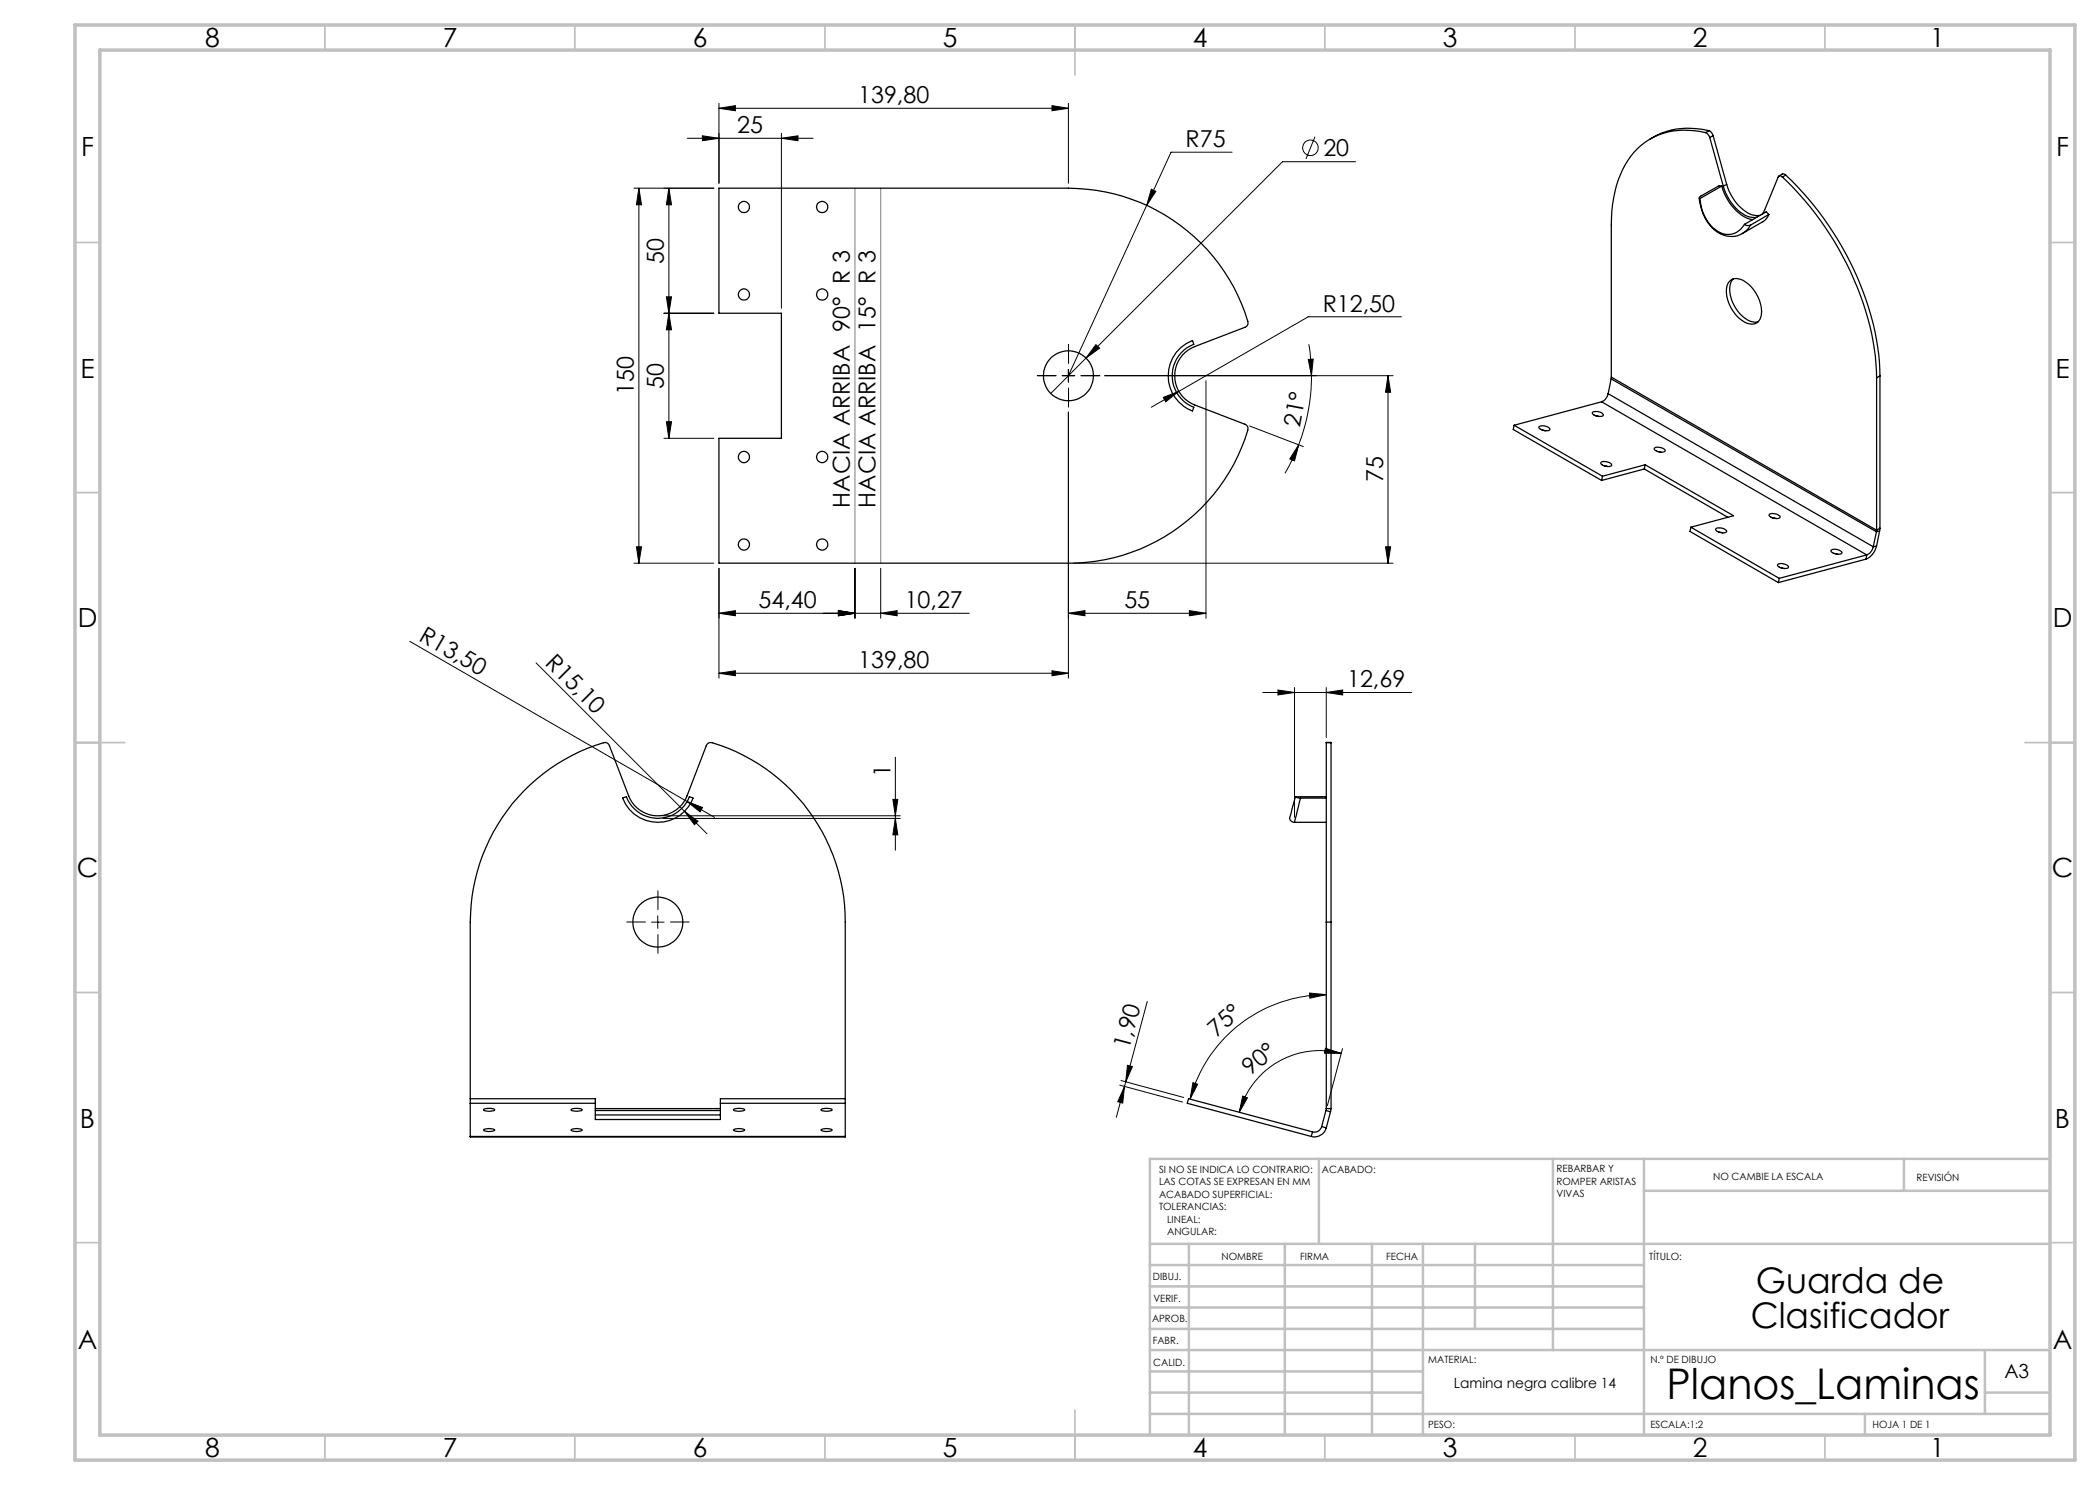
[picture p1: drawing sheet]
<svg xmlns="http://www.w3.org/2000/svg" width="420mm" height="297mm" viewBox="0 0 420 297" stroke-linecap="round" stroke-linejoin="round" font-family="sans-serif">
<g fill="none" stroke="#000" stroke-width=".2">
<path d="M126.8 37.6h16M127.8 37.6l.5 3.4h-1zM127.8 37.6v75M133.8 37.6l.5 3.4h-1zM133.8 37.6v50.1M137.4 27.7h25.2M140.5 27.2l3.3 .5-3.3 .4zM143.8 21.7l3.3-.6v1.1zM143.8 20.7v16M143.8 21.7h69.9M156.3 27.7l3.3-.5v.9zM156.3 26.7v35"/>
<path d="M210.4 21.1l3.3 .6-3.3 .5zM213.7 20.7v16M230.3 37.8l.9 .5-1.9 2.8zM246.4 30.4h-12.2l-4.9 10.7M263 27.3l-1.8 4.5M271.1 32.3h-14.6l-39.3 39.3M133.3 59.4h1l-.5 3.2zM229.3 41.1l-15.6 34M132.8 62.6h10M133.8 62.6l.5 3.4h-1zM212.4 75.1h2.5M213.7 73.9v2.5"/>
<path d="M217.2 71.6l-7.1 7.1M219.2 68.9l.7 .7-2.7 2zM220.9 75.1h57.7M232.7 79.5l3.1-1.2-2.6 2.1zM235.8 78.3l-5.5 3.2M241.2 76.2v47.4M261.7 71.9l.9-.1-.3 3.3zM261.8 68.9l.4 3.9 .1 2.3M262.3 75.1a38.3 38.3 0 0 1-2.5 13.8M277.6 75.1l.5 3.4h-1zM277.6 75.1v37.5M280.3 63.4h-18.6l-25.9 14.9"/>
<path d="M132.8 87.7h10M133.3 84.3h1l-.5 3.4zM213.7 82.4v53.2M249.9 85.2l10.8 4.1M259.8 88.9l-.9 3.3-.9-.4zM259.8 88.9l-1 2.3-1.8 3.4M126.8 112.6h16M127.3 109.4h1l-.5 3.2zM143.8 113.7v21.9M171 113.7v9.9M176.1 113.7v9.9M214.7 112.6h63.9"/>
<path d="M277.1 109.4h1l-.5 3.2zM82 128.3l60.9 35.2M107.2 132.6l29.7 29.7M143.8 134.7l3.3-.5v.9zM143.8 134.7h69.9M143.8 122.7l3.3-.6v1.1zM143.8 122.7h50.1M167.7 122.1l3.3 .6-3.3 .5zM176.1 122.7l3.3-.6v1.1zM210.4 134.2l3.3 .5-3.3 .4zM213.7 122.7l3.3-.6v1.1zM213.7 122.7h27.5"/>
<path d="M237.9 122.1l3.3 .6-3.3 .5zM252.6 138.5h29.7M255.6 138l3.3 .5-3.3 .5zM258.9 137.5v26M265.3 138.5l3.2-.5v1zM265.3 137.5v10M178.6 159.9h1l-.5 3.3zM179.1 151.4v18.6M132.6 163.2h47.5M132.6 163.7h47.5M136.9 162.3l2.7 1.9-.7 .8zM136.9 162.3l4.5 4.5"/>
<path d="M137.4 160.3l3.1 1.2-.5 .9zM179.1 163.7l.5 3.3h-1zM130.3 184.4h2.5M131.6 183.2v2.5M261.9 198.6l3.4 .3-3.3 .7zM265.3 198.9a28.2 28.2 0 0 0-27.3 20.9M223.9 217l12.6 3.4M224.2 216.1l12.5 3.4M224.9 217.3l-.4 3.3-.9-.3zM224.9 217.3l-1.6 6.1M225.5 213.1l1 .2-1.4 3.1zM229.4 200.3l-4.5 17"/>
<path d="M238.6 216.5l.9 .3-1.5 3zM248.5 219.2l1 .4-1.6 2.9zM265.1 209.7l3.2 1-3.4-.1zM268.3 210.7a16.7 16.7 0 0 0-20.4 11.8M268.5 209.7l-3 11.5"/>
<circle cx="262.1" cy="29.6" r="1.55"/>
</g>
<path d="M211.2 75.1h-3.7M213.7 72.6v-3.7M213.7 77.6v3.8M216.2 75.1h3.8M129.1 184.4h-3.8M131.6 181.9v-3.7M131.6 186.9v3.8M134.1 184.4h3.7" fill="none" stroke="#000" stroke-width=".2" stroke-dasharray="15.2 1.3 1.3 1.3"/>
<path d="M171 37.6v75M176.1 37.6v75" fill="none" stroke="#808080" stroke-width=".2"/>
<g fill="none" stroke="#c0c0c0" stroke-width=".35">
<path d="M65 5v5M115 5v5M165 5v5M215 5v10M265 5v5M315 5v5M365 5v5M15 48.5h5M410 48.5h5M15 98.5h5M410 98.5h5M15 148.5h10"/>
<path d="M405 148.5h10M15 198.5h5M410 198.5h5M15 248.5h5M410 248.5h5M65 287v5M115 287v5M165 287v5M215 282v10M265 287v5M315 287v5M365 287v5"/>
</g>
<g fill="none" stroke="#c0c0c0" stroke-width=".5">
<path d="M263.8 231.8v17M310.6 231.8v38.2M328.8 231.8v55.2M328.8 238.2h81.2M380.8 231.8v6.4M410 231.8h-180v55.2M230 248.8h180M230 257.3h98.8M230 253h98.8M237.8 248.8v38.2M257 248.8v38.2M274.4 248.8v38.2"/>
<path d="M284.6 248.8v38.2M295 248.8v17M230 265.8h98.8M230 261.5h98.8M230 278.5h54.6M230 274.3h54.6M230 270h180M397 278.5h13M397 270v12.8M230 282.8h180M373 282.8v4.2"/>
</g>
<path d="M15 5h400v287h-400zM20 10h390v277h-390z" fill="none" stroke="#c0c0c0" stroke-width=".7"/>
<g fill="#000">
<path d="M136.9 162.3l2.7 1.9-.7 .8zM137.4 160.3l3.1 1.2-.5 .9z"/>
<path d="M127.8 37.6l.5 3.4h-1zM127.3 109.4h1l-.5 3.2zM277.6 75.1l.5 3.4h-1zM277.1 109.4h1l-.5 3.2z"/>
<path d="M143.8 21.7l3.3-.6v1.1zM210.4 21.1l3.3 .6-3.3 .5zM213.7 122.7l3.3-.6v1.1zM237.9 122.1l3.3 .6-3.3 .5z"/>
<path d="M133.3 84.3h1l-.5 3.4zM133.8 62.6l.5 3.4h-1zM133.3 59.4h1l-.5 3.2zM133.8 37.6l.5 3.4h-1z"/>
<path d="M259.8 88.9l-.9 3.3-.9-.4zM261.7 71.9l.9-.1-.3 3.3z"/>
<path d="M143.8 134.7l3.3-.5v.9zM210.4 134.2l3.3 .5-3.3 .4z"/>
<path d="M167.7 122.1l3.3 .6-3.3 .5zM143.8 122.7l3.3-.6v1.1zM176.1 122.7l3.3-.6v1.1zM167.7 122.1l3.3 .6-3.3 .5zM156.3 27.7l3.3-.5v.9zM140.5 27.2l3.3 .5-3.3 .4z"/>
<path d="M255.6 138l3.3 .5-3.3 .5zM265.3 138.5l3.2-.5v1zM219.2 68.9l-2 2.7 2.7-2zM232.7 79.5l.5 .9 2.6-2.1zM230.3 37.8l-1 3.3 1.9-2.8z"/>
<path d="M178.6 159.9h1l-.5 3.3zM179.1 163.7l.5 3.3h-1z"/>
<path d="M261.9 198.6l3.4 .3-3.3 .7zM238.6 216.5l.9 .3-1.5 3z"/>
<path d="M224.9 217.3l-.4 3.3-.9-.3zM225.5 213.1l1 .2-1.4 3.1z"/>
<path d="M265.1 209.7l3.2 1-3.4-.1zM248.5 219.2l1 .4-1.6 2.9z"/>
</g>
<g fill="none" stroke="#000" stroke-width=".25">
<path d="M143.8 37.6h69.9a37.4 37.4 0 0 1 35.9 27l-.1 .4-.4 .4-10.2 3.9a6.3 6.3 0 0 0-4 5.9 6.3 6.3 0 0 0 4 5.8l10.1 3.8a.93 .93 0 0 1 .6 1.2 37.5 37.5 0 0 1-35.9 26.6h-69.9v-24.9h12.5v-25.1h-12.5zM339.8 39.6a8.5 8.5 0 0 0 4.9 7.4l1.1 .3a4 4 0 0 0 2.7-.6M340 39.7a7.9 7.9 0 0 0 4.7 7.1 3.7 3.7 0 0 0 4.2-1.9M341.1 26.5a14.3 14.3 0 0 0-12.9 2.6 18.2 18.2 0 0 0-5.7 11.8l-.2 4.1v30.4M341.1 26.5l.4 .2 .4 .8M341.8 26.1l.4 .2 .4 .8M341.8 26.1a14.7 14.7 0 0 0-11.8 1.7M341.8 26.1l-.7 .4M341.9 27.5l2.8 9.7M342.6 27.1l-.7 .4M342.6 27.1l2.7 9.8M344.3 37.2a9.7 9.7 0 0 0 5.5 6.6l.7 .2"/>
<path d="M344.3 37.2l-.5-.1-3.7 2.1-.2 .3 .1 .2M344.3 37.2l-4.3 2.5M344.7 37.2a9.3 9.3 0 0 0 4.8 6.1l1 .2h.9M345.3 36.9a9.3 9.3 0 0 0 4.9 6l1 .2h.8M345.3 36.9l-.6 .3M356.5 35.4a.48 .48 0 0 0-.9 0l-2.7 6.6-.5 .9M356.5 35.4a61.8 61.8 0 0 1 18.4 34.4l.4 5.8M357.2 35a61.1 61.1 0 0 1 18.5 35.9l.3 4.3M357.2 35l-.6-.2-.8 .4M357.2 35l-.7 .4M345.9 56.2a2.31 2.31 0 0 1 3.1 .1 7.4 7.4 0 0 1 3.2 6.9 1.91 1.91 0 0 1-2.7 1.5 7.3 7.3 0 0 1-4.1-7.4zM346.6 55.8a4.2 4.2 0 0 0-.2 4.3 6.3 6.3 0 0 0 4.6 4.3h.6"/>
<path d="M348.9 44.9a1.18 1.18 0 0 0 1.2 .1M350.1 45l-.9 1.2-.7 .5M353.8 42.9a2.83 2.83 0 0 1-1.2 1.4l-4.1 2.4M353.8 42.9l-.6-.5-4.3 2.5M353.8 42.9l-3.7 2.1M236.2 69.5l1-.8 1.3-.6 .3 .8a6.8 6.8 0 0 0-4.4 6.3 6.8 6.8 0 0 0 4.4 6.3l-.3 .7a7.5 7.5 0 0 1-2.3-12.7zM321.6 78.7a2.24 2.24 0 0 1-1.3 1.7M321.6 78.7l53.1 30.7M322.2 75.8l53.1 30.6M322.2 75.8l-.6 2.9M322.3 75.4l-.1 .4M322.3 75.4l53 30.6"/>
<path d="M375.3 75.6v30.4M376 75.2l-.7 .4M376 75.2v30.5M302.8 85.1l17.7 10.1M302.8 85.1l-.2 .8 17.7 10.2M307.8 85.3a1.7 1.7 0 0 1 2.2 .6 1.66 1.66 0 0 1-2.2-.4zM308.4 86l.7 .1M318.5 82.5a1.7 1.7 0 0 1 2.2 .5 1.62 1.62 0 0 1-2.2-.4zM319.1 83.1l.7 .2M320.2 92.5a1.65 1.65 0 0 1 2.1 .6 1.68 1.68 0 0 1-2.2-.5zM320.3 80.4l-17.5 4.7M320.3 80.4l53 30.6"/>
<path d="M320.5 95.2l-.2 .9M320.8 93.2l.7 .1M328.9 93.8l16.7 9.7M328.9 93.8l-8.6 2.3M329 93l17.7 10.1-8.5 2.3M329 93l-8.5 2.2M329 93l-.1 .8M330.9 89.6a1.84 1.84 0 0 1 2.1 .5v.1a1.68 1.68 0 0 1-2.2-.5zM331.5 90.3l.7 .1M338.2 105.4l-.2 .9 17.7 10.2M338.2 105.4l17.6 10.3M343.3 105.7a1.66 1.66 0 0 1 2 .6 1.72 1.72 0 0 1-2.2-.4z"/>
<path d="M343.8 106.4l.7 .2M354 102.8a2.06 2.06 0 0 1 2 .5v.2a1.72 1.72 0 0 1-2.2-.5zM354.5 103.6l.7 .1M355.5 112.9a1.99 1.99 0 0 1 2.2 .4v.2a1.68 1.68 0 0 1-2.2-.5zM355.8 115.7l-.1 .8M356.2 113.6l.7 .1M366.2 110a1.65 1.65 0 0 1 2.2 .6 1.62 1.62 0 0 1-2.2-.4zM366.9 110.7l.7 .1M373.2 111.8l-17.5 4.7M373.3 111l-17.5 4.7M373.3 111l-.1 .8M374.7 109.4a2.24 2.24 0 0 1-1.4 1.6"/>
<path d="M375.3 106.4l-.6 3M375.3 106v.4M375.3 109.2a3.8 3.8 0 0 1-2.1 2.6M375.3 109.2l-.6 .2M375.9 106.2l-.6 .2M375.9 106.2l-.6 3M376 105.7l-.1 .5M376 105.7l-.7 .3M104.8 158.2a36.5 36.5 0 0 1 16.2-9.7l.4 .1 .4 .4 3.9 10.2a6.3 6.3 0 0 0 5.9 4 6.3 6.3 0 0 0 5.8-4l3.9-10a.93 .93 0 0 1 1.2-.6 37.5 37.5 0 0 1 26.6 35.8v43h-75v-43a37.5 37.5 0 0 1 10.7-26.2zM124.5 159.6l.8-.3a6.7 6.7 0 0 0 6.3 4.4 6.7 6.7 0 0 0 6.3-4.4l.7 .3a7.5 7.5 0 0 1-7 4.9 7.5 7.5 0 0 1-7.1-4.9zM259.1 159.3l-1.2 4.4M259.1 159.3l1 .3"/>
<path d="M259.1 159.3h6.2M260.1 159.6l-1.2 4.9M260.1 159.6h5.2M265.3 148.6v35.8M265.3 148.6h.9M266.2 148.6v35.8M257.9 163.7a.97 .97 0 0 0 1 .8M258.9 164.5h6.4M265.3 184.4h.9M265.3 184.4v37.3M266.2 184.4v37.3M94.1 219.7h25v4.2h25v-4.2h25"/>
<path d="M94.1 227.3h75M94.1 220.7h25M96.7 221.9a2.63 2.63 0 0 1 2.3 .1 2.37 2.37 0 0 1-2.3 0zM96.7 226a2.34 2.34 0 0 1 2.3 0 2.03 2.03 0 0 1-2.3 0zM114.2 221.9a2.63 2.63 0 0 1 2.3 .1 2.37 2.37 0 0 1-2.3 0zM114.2 226a2.34 2.34 0 0 1 2.3 0 2.05 2.05 0 0 1-2.3 0zM119.1 221.7h25M119.1 223h25M119.1 222.1h25M144.1 220.7h25M146.7 221.9a2.63 2.63 0 0 1 2.2 .1 2.37 2.37 0 0 1-2.2 0zM146.7 226a2.34 2.34 0 0 1 2.2 0 2.05 2.05 0 0 1-2.2 0z"/>
<path d="M164.2 221.9a2.63 2.63 0 0 1 2.2 .1 2.35 2.35 0 0 1-2.2 0zM164.2 226a2.34 2.34 0 0 1 2.2 0 2.05 2.05 0 0 1-2.2 0zM262.5 226.4l-24.8-6.7-.2 1 24.8 6.6M262.5 226.4l-.2 .9M264.3 225.3a1.49 1.49 0 0 1-1.8 1.1M264.3 225.3l1 .3M265.2 222.1l.9 .3M265.2 222.1l-.9 3.2M265.3 225.6a2.48 2.48 0 0 1-3 1.7M265.3 221.7l-.1 .4M265.3 221.7h.9M266.1 222.4l-.8 3.2"/>
<path d="M266.2 221.7l-.1 .7"/>
<circle cx="148.8" cy="41.4" r="1.12"/>
<circle cx="148.8" cy="58.9" r="1.12"/>
<circle cx="164.4" cy="41.4" r="1.13"/>
<circle cx="164.4" cy="58.9" r="1.13"/>
<circle cx="213.7" cy="75.1" r="5"/>
<circle cx="148.8" cy="91.4" r="1.12"/>
<circle cx="164.4" cy="91.4" r="1.13"/>
<circle cx="148.8" cy="108.9" r="1.12"/>
<circle cx="164.4" cy="108.9" r="1.13"/>
<circle cx="131.6" cy="184.4" r="5"/>
</g>
<text font-size="8.5" x="333.3" y="279.7">Planos_Laminas</text>
<g font-size="7.1">
<text x="351.2" y="258.5">Guarda de</text>
<text x="350.2" y="265.6">Clasificador</text>
</g>
<g font-size="5.3">
<text x="41" y="9.5">8</text>
<text x="88.5" y="9.5">7</text>
<text x="138.5" y="9.5">6</text>
<text x="188.5" y="9.5">5</text>
<text x="238.5" y="9.5">4</text>
<text x="288.5" y="9.5">3</text>
<text x="338.5" y="9.5">2</text>
<text x="386" y="9.5">1</text>
<text x="16.2" y="31.2">F</text>
<text x="411.2" y="31.2">F</text>
<text x="16.1" y="75.5">E</text>
<text x="411.1" y="75.5">E</text>
<text x="15.5" y="125.5">D</text>
<text x="410.5" y="125.5">D</text>
<text x="15.4" y="175.5">C</text>
<text x="410.4" y="175.5">C</text>
<text x="16" y="225.5">B</text>
<text x="411" y="225.5">B</text>
<text x="15.5" y="269.7">A</text>
<text x="410.5" y="269.7">A</text>
<text x="41" y="291.5">8</text>
<text x="88.5" y="291.5">7</text>
<text x="138.5" y="291.5">6</text>
<text x="188.5" y="291.5">5</text>
<text x="238.5" y="291.5">4</text>
<text x="288.5" y="291.5">3</text>
<text x="338.5" y="291.5">2</text>
<text x="386" y="291.5">1</text>
</g>
<g font-size="4.7">
<text x="171.6" y="20.6">139,80</text>
<text x="147.5" y="26.6">25</text>
<text x="237.1" y="29.4">R75</text>
<text x="264.7" y="31.3">20</text>
<text x="132.8" y="52.7" transform="rotate(-90 132.8 52.7)">50</text>
<text x="264.5" y="62.3">R12,50</text>
<text x="132.8" y="77.7" transform="rotate(-90 132.8 77.7)">50</text>
<text x="126.8" y="79" transform="rotate(-90 126.8 79)">150</text>
<text x="260" y="85.6" transform="rotate(-79 260 85.6)">21°</text>
<text x="170" y="101.5" transform="rotate(-90 170 101.5)">HACIA ARRIBA 90° R 3</text>
<text x="175.1" y="101.5" transform="rotate(-90 175.1 101.5)">HACIA ARRIBA 15° R 3</text>
<text x="276.6" y="96.5" transform="rotate(-90 276.6 96.5)">75</text>
<text x="151.7" y="121.6">54,40</text>
<text x="180.9" y="121.6">10,27</text>
<text x="224.9" y="121.6">55</text>
<text x="83.6" y="128" transform="rotate(30 83.6 128)">R13,50</text>
<text x="108.9" y="132.8" transform="rotate(45 108.9 132.8)">R15,10</text>
<text x="171.6" y="133.6">139,80</text>
<text x="269.4" y="137.5">12,69</text>
<text x="178.1" y="155.3" transform="rotate(-90 178.1 155.3)">1</text>
<text x="243.3" y="207.6" transform="rotate(-42 243.3 207.6)">75°</text>
<text x="225.8" y="210" transform="rotate(-75 225.8 210)">1,90</text>
<text x="250.1" y="215.3" transform="rotate(-39 250.1 215.3)">90°</text>
</g>
<text font-size="3.9" x="400.9" y="275.5">A3</text>
<text font-size="2.8" x="290.8" y="277.6">Lamina negra calibre 14</text>
<g font-size="2">
<text x="231.8" y="234.6">SI NO SE INDICA LO CONTRARIO:</text>
<text x="231.8" y="237.1">LAS COTAS SE EXPRESAN EN MM</text>
<text x="231.8" y="239.6">ACABADO SUPERFICIAL:</text>
<text x="264.4" y="234.6">ACABADO:</text>
<text x="311.3" y="234.5">REBARBAR Y</text>
<text x="311.3" y="237">ROMPER ARISTAS</text>
<text x="311.3" y="239.5">VIVAS</text>
<text x="342.6" y="236">NO CAMBIE LA ESCALA</text>
<text x="383.3" y="236.2">REVISIÓN</text>
<text x="231.8" y="242.1">TOLERANCIAS:</text>
<text x="233.4" y="244.6">LINEAL:</text>
<text x="233.4" y="247.1">ANGULAR:</text>
<text x="244.3" y="252">NOMBRE</text>
<text x="260" y="251.9">FIRMA</text>
<text x="277.2" y="251.9">FECHA</text>
<text x="329.9" y="251.9">TÍTULO:</text>
<text x="230.6" y="256.1">DIBUJ.</text>
<text x="230.7" y="260.3">VERIF.</text>
<text x="230.4" y="264.4">APROB.</text>
<text x="230.5" y="268.8">FABR.</text>
<text x="230.7" y="273.1">CALID.</text>
<text x="285.6" y="272.5">MATERIAL:</text>
<text x="330.1" y="272.5">N.º DE DIBUJO</text>
<text x="285.6" y="285.5">PESO:</text>
<text x="330.1" y="285.6">ESCALA:1:2</text>
<text x="374.5" y="285.6">HOJA 1 DE 1</text>
</g>
</svg>
